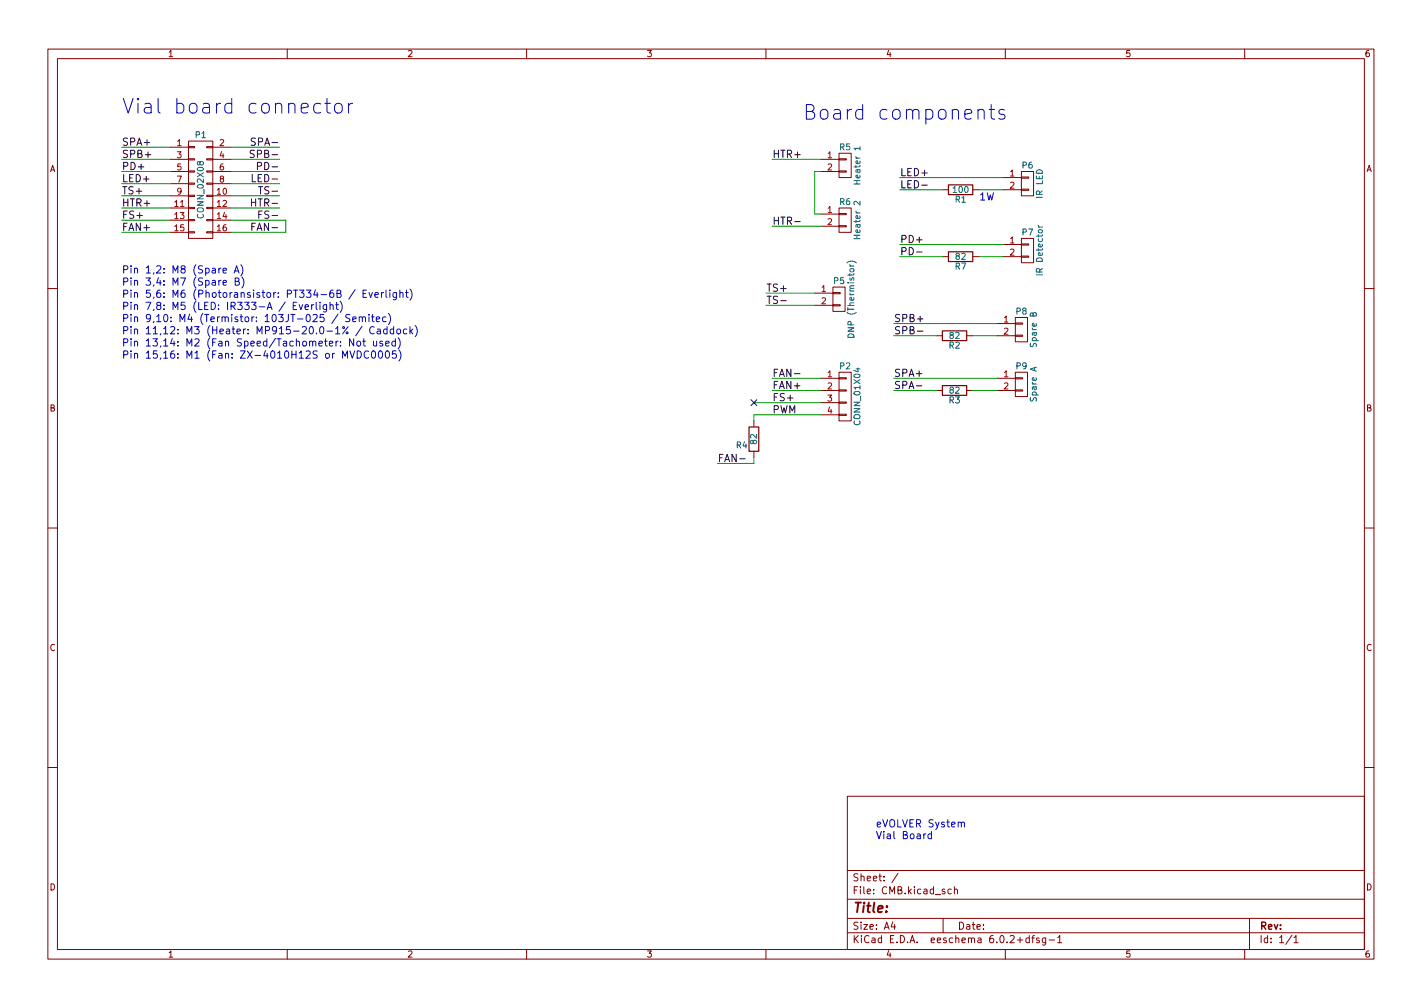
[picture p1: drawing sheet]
<svg xmlns="http://www.w3.org/2000/svg" width="297mm" height="210mm" viewBox="0 0 297 210" stroke-linecap="round" stroke-linejoin="round" font-family="sans-serif">
<g fill="none" stroke="#840000" stroke-width=".21">
<path d="M10 10.2h277v190.1h-277zM12 12.2h273v186.1h-273zM60 10.2v2M110 10.2v2M160 10.2v2M210 10.2v2M260 10.2v2M35.6 33.3h3.8M35.6 35.8h3.8M35.6 30.7h3.8M35.6 38.3h3.8M39.4 38.2h1.2v.3h-1.2z"/>
<path d="M39.4 35.7h1.2v.2h-1.2zM39.4 33.1h1.2v.3h-1.2zM39.4 30.6h1.2v.3h-1.2zM39.4 29.5h5v20.3h-5zM43.2 38.2h1.2v.3h-1.2zM43.2 35.7h1.2v.2h-1.2zM43.2 33.1h1.2v.3h-1.2zM43.2 30.6h1.2v.3h-1.2zM44.4 33.3h3.9M44.4 35.8h3.9M44.4 30.7h3.9M44.4 38.3h3.9"/>
<path d="M171.4 33.3h3.9M171.4 35.8h3.9M175.3 35.7h1.5v.2h-1.5zM175.3 33.1h1.5v.3h-1.5zM175.3 32h2.5v5.1h-2.5zM196.8 39.6h1.3M203.2 39.6h1.3M209.5 39.6h3.9M209.5 37.1h3.9M213.4 39.5h1.5v.2h-1.5zM213.4 37h1.5v.2h-1.5zM213.4 35.8h2.5v5.1h-2.5z"/>
<path d="M35.6 40.9h3.8M35.6 43.4h3.8M35.6 46h3.8M35.6 48.5h3.8M39.4 48.4h1.2v.2h-1.2zM39.4 45.8h1.2v.3h-1.2zM39.4 43.3h1.2v.3h-1.2zM39.4 40.8h1.2v.2h-1.2zM43.2 48.4h1.2v.2h-1.2zM43.2 45.8h1.2v.3h-1.2zM43.2 43.3h1.2v.3h-1.2zM43.2 40.8h1.2v.2h-1.2z"/>
<path d="M44.4 40.9h3.9M44.4 43.4h3.9M44.4 46h3.9M44.4 48.5h3.9M171.4 44.7h3.9M171.4 47.2h3.9M174 59.9h2.5v5.1h-2.5zM175.3 47.1h1.5v.3h-1.5zM175.3 44.6h1.5v.2h-1.5zM175.3 43.4h2.5v5.1h-2.5zM196.8 53.6h1.3M203.2 53.6h1.3"/>
<path d="M209.5 51h3.9M209.5 53.6h3.9M213.4 53.5h1.5v.2h-1.5zM213.4 50.9h1.5v.3h-1.5zM213.4 49.8h2.5v5.1h-2.5zM10 60.2h2M170.2 61.2h3.8M170.2 63.7h3.8M171.4 79h3.9M174 63.6h1.5v.3h-1.5zM174 61.1h1.5v.2h-1.5zM175.3 78.9h1.5v.2h-1.5z"/>
<path d="M175.3 77.7h2.5v10.2h-2.5zM195.6 70.1h1.2M201.9 70.1h1.3M208.3 79h3.8M208.3 70.1h3.8M208.3 67.6h3.8M212.1 78.9h1.5v.2h-1.5zM212.1 77.7h2.5v5.1h-2.5zM212.1 70h1.5v.2h-1.5zM212.1 67.4h1.5v.3h-1.5zM212.1 66.3h2.5v5.1h-2.5zM285 60.2h2"/>
<path d="M157.5 87.9v1.2M157.5 94.2v1.3M171.4 81.5h3.9M171.4 84.1h3.9M171.4 86.6h3.9M175.3 86.5h1.5v.2h-1.5zM175.3 83.9h1.5v.3h-1.5zM175.3 81.4h1.5v.3h-1.5zM195.6 81.5h1.2M201.9 81.5h1.3M208.3 81.5h3.8M212.1 81.4h1.5v.3h-1.5z"/>
<path d="M10 110.2h2M285 110.2h2M10 160.2h2M177 166.3h108v32h-108zM285 160.2h2M60 198.3v2M110 198.3v2M160 198.3v2M177 194.8h108M177 191.8h108M177 187.8h108M177 181.8h108"/>
<path d="M186.5 192.5l-.4 1h1M186.9 193v1M187.6 182.4l-1.3 1.9M197 191.8v3M198.7 185.7l-.4-.1-.3 .3 .1 .7h.6M199.4 185.8l.2-.2 .3 .1 .1 .9M199.4 185.1v1.5M210 198.3v2M215 195.9l-.4-.1-.3 .3 .1 .7h.6M215 195.3v1.5M215.5 195.8h.6M216.1 195.3l-.4 .2v1.3"/>
<path d="M217.1 195.9l-.4-.1-.2 .2 .1 .3 .5 .1v.4h-.6M218.4 195.8v1.2l-.3 .3h-.3M218.4 195.9l-.4-.1-.3 .3 .2 .7h.5M219.1 196.3h1.2M220.9 195.8l.5-.5v1.5M220.9 196.8h.9M260 198.3v2M261 191.8v6.5M269.9 195.3l-1.3 1.9M270.3 195.8l.4-.5v1.5M270.3 196.8h.9"/>
</g>
<path d="M198.1 38.6h5.1v2h-5.1zM198.1 52.6h5.1v2h-5.1zM196.8 69.1h5.1v2h-5.1zM156.5 89.1h2v5.1h-2zM196.8 80.5h5.1v2h-5.1z" fill="none" stroke="#840000" stroke-width=".25"/>
<path d="M179.6 31h-1.2l.3 .3M179.6 30.6v.7M176.9 54.9a1.46 1.46 0 0 1 2 0M177.5 55.2l.3 .4M179.6 42v.8l-.9-.8-.3 .3 .1 .5M216.9 47.1l.2 .3M216.9 47.4h.8M177.3 69.8a.66 .66 0 0 1 .7-.1 .66 .66 0 0 1 .4 .7h-1.3z" fill="none" stroke="#006464" stroke-width=".21"/>
<g fill="none" stroke="#0f0f0f" stroke-width=".21">
<path d="M52.7 36.4v1.6h.7M53.1 31.4h-.6l-.3 .2 .2 .4 .6 .3v.4l-.2 .2-.6-.1M53.3 28.9l-.5-.1-.3 .3 .1 .4 .7 .3v.4l-.3 .1h-.5M53.8 34.7l.7-.1 .1-.2v-.4l-.8-.1v1.5M54 39h.9M192.5 38.7h1.2M52.5 41.5v1.5M52.5 42.2h.9M52.6 47.3h.5M53.3 46.6h-.7v1.5M54.1 44.8h.5M54.8 44.1h-.7v1.5"/>
<path d="M166 46.3h1.2M191.4 52.6h1.2M163.1 62.8h1.1M165.9 78h1.2M191.6 69.1h1.2M154.5 95.8h1.2M191.4 80.6h1.2"/>
</g>
<g fill="none" stroke="#0000c2" stroke-width=".21">
<path d="M67 21.7l-.9-.1-.6 .6v.8l.3 .5 .3 .1 .9-.1M67.9 21.6h1.1M68.3 20.6v2.6l.1 .3 .6 .1M70 21.9a.83 .83 0 0 1 .9-.3 .83 .83 0 0 1 .6 .6v.8a.83 .83 0 0 1-.8 .6 .83 .83 0 0 1-.8-.6v-.8zM72.8 21.6v2M73.7 21.6a.78 .78 0 0 0-.9 .6M204.3 23.1a.76 .76 0 0 1 1.3 .2v1.6M206.6 22.8h1.2M207 21.8v2.6l.2 .3 .6 .2M209.8 23l-.7-.2-.5 .5 .2 .4 1 .3 .2 .3-.2 .4-.3 .2-.9-.2M46.6 59l.7-.1-.1-.3-.4-.1-.2 .3 .1 .7h.5M46.6 56.5l.7-.1-.1-.3-.4-.1-.2 .2 .1 .7h.5"/>
<path d="M48.9 57l.5-1.5 .5 1.5M49.1 56.6h.7M49.1 58.8l.7-.1 .1-.2v-.3l-.8-.2v1.6h.6l.2-.2 .1-.4-.4-.2M50.3 55.3a1.75 1.75 0 0 1 0 2.3M50.5 57.8a1.75 1.75 0 0 1 0 2.3M62 63.1h-.7v1.5h.7M62.5 63.6l.4 1 .3-1M63.7 64.1l.7-.1v-.3l-.5-.1-.2 .2 .1 .8h.6M65.1 63.6v1M65.5 63.6l-.4 .3M66 63.1v1.3l.3 .2M66.8 63.6v1"/>
<path d="M68.2 63.6v1.3l-.3 .2h-.3M68.2 63.7l-.4-.1-.3 .3 .1 .7h.6M68.9 63.8l.3-.2 .3 .1 .1 .9M68.9 63.1v1.5M70.1 63.6h.6M70.3 63.1v1.3l.4 .2M70.6 65.6l-1.3 1.9M71.1 62.9a1.75 1.75 0 0 1 0 2.3M73.1 65.7l-.6-.1-.3 .3 .2 .4 .6 .3v.4l-.2 .2-.6-.1M73.1 73.3l.5 1.5 .5-1.5M73.7 66.7l.7-.2-.1-.3h-.4l-.2 .2v.7h.6M73.9 70.7v1.6l-.9-1.6v1.6"/>
<path d="M74.2 60.5l-1.3 2M74.6 73.3a.77 .77 0 0 1 .9 .7 .77 .77 0 0 1-.9 .8zM74.7 71.3l.3-.1 .3 .3v.5l-.3 .3-.3-.1-.2-.2zM75 66.3l.3-.1h.3l.1 1M75 66.2v1M75.6 68.1l-1.3 2M75.7 66.4l.2-.2h.4v1M75.8 71.2h.5M75.8 61.3h.5M76 70.7v1.3l.3 .3M76.6 60.6h-.8v1.5h.8M77 73.4a.72 .72 0 0 0-1 .5 .72 .72 0 0 0 .7 .9l.3-.2"/>
<path d="M77.1 61.1l.3 1 .4-1M77.1 65.6v.2M77.1 66.2v1M77.6 66.2h.6M77.8 65.6v1.4l.4 .2M77.8 73.3h.1a.81 .81 0 0 1 .6 .7 .81 .81 0 0 1-.6 .8 1.01 1.01 0 0 1-.1-1.5zM78 71.2l.1 1 .4 .1 .2-.2M78.2 68.3a.72 .72 0 0 0-1 .5 .72 .72 0 0 0 .7 .9l.3-.1M78.3 61.6l.7-.2v-.3h-.5l-.2 .2 .1 .7h.6M78.6 66.7l.7-.2v-.3h-.5l-.2 .2 .1 .7h.6M78.7 71.2v1.1M78.8 68.8h.6l.1 .9"/>
<path d="M79.3 73.3h.1a.81 .81 0 0 1 .5 .7 .81 .81 0 0 1-.5 .8 1.01 1.01 0 0 1-.1-1.5zM79.5 69.1h-.5l-.3 .3 .3 .3 .5-.1M79.7 61.1v1M79.9 71.3l-.4-.1-.2 .3 .1 .2 .5 .1v.4h-.6M80.1 61.1l-.4 .3M80.6 71.7l.7-.1-.1-.3-.4-.1-.2 .3v.7h.6M80.6 60.6v1.3l.2 .2M80.6 66.2h-.4l-.3 .2 .1 .7h.6M80.7 73.3h.1a.81 .81 0 0 1 .6 .7 .81 .81 0 0 1-.6 .8 1.01 1.01 0 0 1-.1-1.5zM80.8 68.8l-.4-.1-.3 .3 .2 .6h.5M80.8 68.2v1.5M81.1 65.4a1.75 1.75 0 0 1 0 2.4"/>
<path d="M81.4 60.6v.1M81.4 61.1v1M82.2 68.8l-.4-.1-.3 .3 .1 .6h.6M82.2 68.2v1.5M82.6 71.3l-.4-.1-.3 .3 .1 .7h.6M82.6 70.7v1.6M82.7 73.3h-.7l-.1 .7 .3-.2 .5 .1 .1 .2-.1 .5-.2 .2-.6-.2M82.8 61.1v1.2l-.3 .3-.3-.1M82.8 61.1h-.4l-.3 .3 .1 .6h.6M83 68.8l.4-.1 .3 .3v.4l-.3 .3-.4-.1-.1-.2zM83.2 70.5a1.75 1.75 0 0 1 0 2.3M83.3 73.1a1.75 1.75 0 0 1 0 2.3"/>
<path d="M83.5 61.2l.3-.1h.3l.1 1M83.5 60.6v1.5M84.7 61.1h.6M84.9 60.6v1.3l.4 .2M85 68.8l-.5-.1-.2 .3 .1 .6h.6M85.6 60.4a1.75 1.75 0 0 1 0 2.3M85.6 68.2v1.5M85.8 69.1l.4 .6M86.2 68.7l-.6 .6M86.7 68a1.75 1.75 0 0 1 0 2.3M193.4 174.1l-.4 .3M194.6 174.2l-.5-.1-.3 .3 .2 .7h.6"/>
<path d="M194.6 173.6v1.5M200.8 171.9l.2-.2h.4l.1 1"/>
</g>
<g fill="none" stroke="#009600" stroke-width=".21">
<path d="M25.4 33.3h10.2M25.4 35.8h10.2M25.4 38.3h10.2M25.4 30.7h10.2M48.3 33.3h10.1M48.3 35.8h10.1M48.3 38.3h10.1M48.3 30.7h10.1M161.3 33.3h10.1M171.4 35.8h-1.2v8.9h1.2M188 39.6h8.8M188 37.1h21.5"/>
<path d="M204.5 39.6h5M25.4 46h10.2M25.4 48.5h10.2M25.4 43.4h10.2M25.4 40.9h10.2M48.3 46h11.4v2.5h-11.4M48.3 43.4h10.1M48.3 40.9h10.1M161.3 47.2h10.1M188 53.6h8.8M188 51h21.5M204.5 53.6h5"/>
<path d="M160 63.7h10.2M160 61.2h10.2M161.3 79h10.1M186.7 79h21.6M186.7 70.1h8.9M186.7 67.6h21.6M203.2 70.1h5.1M157.5 84.1h13.9M157.5 95.5v1.3h-7.6M161.3 81.5h10.1M171.4 86.6h-13.9v1.3M186.7 81.5h8.9"/>
<path d="M203.2 81.5h5.1"/>
</g>
<path d="M156.9 83.5l1.2 1.2M158.1 83.5l-1.2 1.2" fill="none" stroke="#000084" stroke-width=".21"/>
<g font-size="4.2" fill="#0000c2">
<text x="25.4" y="23.8">Vial board connector</text>
<text x="167.6" y="25">Board components</text>
</g>
<text font-size="2.8" fill="#840000" x="178" y="190.6">Title:</text>
<g font-size="2.1" fill="#0f0f0f">
<text x="25.4" y="30.4">SPA+</text>
<text x="25.4" y="33">SPB+</text>
<text x="25.4" y="35.5">PD+</text>
<text x="53.3" y="30.4">SPA-</text>
<text x="53.3" y="33">SPB-</text>
<text x="54.8" y="35.5">PD-</text>
<text x="161.3" y="33">HTR+</text>
<text x="25.4" y="38">LED+</text>
<text x="25.4" y="40.6">TS+</text>
<text x="53.5" y="38">LED-</text>
<text x="55" y="40.6">TS-</text>
<text x="188" y="36.8">LED+</text>
<text x="188" y="39.3">LED-</text>
<text x="25.4" y="45.7">FS+</text>
<text x="25.4" y="43.1">HTR+</text>
<text x="53.4" y="43.1">HTR-</text>
<text x="55" y="45.7">FS-</text>
<text x="161.3" y="46.9">HTR-</text>
<text x="25.4" y="48.2">FAN+</text>
<text x="53.4" y="48.2">FAN-</text>
<text x="188" y="50.7">PD+</text>
<text x="188" y="53.3">PD-</text>
<text x="160" y="63.4">TS-</text>
<text x="160" y="60.9">TS+</text>
<text x="186.7" y="69.8">SPB-</text>
<text x="186.7" y="67.2">SPB+</text>
<text x="161.3" y="83.8">FS+</text>
<text x="161.3" y="78.7">FAN-</text>
<text x="161.3" y="81.2">FAN+</text>
<text x="186.7" y="78.7">SPA+</text>
<text x="186.7" y="81.2">SPA-</text>
<text x="161.3" y="86.3">PWM</text>
<text x="149.9" y="96.5">FAN-</text>
</g>
<g font-size="2.1" fill="#0000c2">
<text x="204.5" y="41.8">1W</text>
<text x="25.4" y="59.6">Pin 3,4: M7 (Spare B)</text>
<text x="25.4" y="57.1">Pin 1,2: M8 (Spare A)</text>
<text x="25.4" y="62.2">Pin 5,6: M6 (Photoransistor: PT334-6B / Everlight)</text>
<text x="25.4" y="64.7">Pin 7,8: M5 (LED: IR333-A / Everlight)</text>
<text x="25.4" y="69.8">Pin 11,12: M3 (Heater: MP915-20.0-1% / Caddock)</text>
<text x="25.4" y="67.2">Pin 9,10: M4 (Termistor: 103JT-025 / Semitec)</text>
<text x="25.4" y="74.9">Pin 15,16: M1 (Fan: ZX-4010H12S or MVDC0005)</text>
<text x="25.4" y="72.3">Pin 13,14: M2 (Fan Speed/Tachometer: Not used)</text>
<text x="182.9" y="172.7">eVOLVER System</text>
<text x="182.9" y="175.2">Vial Board</text>
</g>
<g font-size="2.1" fill="#840000">
<text x="178" y="184">Sheet: /</text>
<text x="178" y="186.7">File: CMB.kicad_sch</text>
<text x="178" y="196.9">KiCad E.D.A. eeschema 6.0.2+dfsg-1</text>
<text x="178" y="194.1">Size: A4</text>
<text x="200" y="194.1">Date:</text>
<text x="263" y="194.1">Rev:</text>
<text x="263" y="196.9">Id: 1/1</text>
</g>
<g font-size="1.8" fill="#840000">
<text x="35" y="11.9">1</text>
<text x="85" y="11.9">2</text>
<text x="135" y="11.9">3</text>
<text x="185" y="11.9">4</text>
<text x="235" y="11.9">5</text>
<text x="285" y="11.9">6</text>
<text x="10.3" y="35.9">A</text>
<text x="285.3" y="35.9">A</text>
<text x="10.3" y="85.9">B</text>
<text x="285.3" y="85.9">B</text>
<text x="10.3" y="135.9">C</text>
<text x="285.3" y="135.9">C</text>
<text x="10.3" y="185.9">D</text>
<text x="285.3" y="185.9">D</text>
<text x="35" y="199.9">1</text>
<text x="85" y="199.9">2</text>
<text x="135" y="199.9">3</text>
<text x="185" y="199.9">4</text>
<text x="235" y="199.9">5</text>
<text x="285" y="199.9">6</text>
</g>
<g font-size="1.8" fill="#006464">
<text x="40.8" y="28.8">P1</text>
<text x="175.4" y="31.4">R5</text>
<text x="213.5" y="35.2">P6</text>
<text x="179.7" y="38" transform="rotate(-90 179.7 38)">Heater 1</text>
<text x="199.2" y="40.3">100</text>
<text x="217.8" y="41.2" transform="rotate(-90 217.8 41.2)">IR LED</text>
<text x="42.5" y="45.3" transform="rotate(-90 42.5 45.3)">CONN_02X08</text>
<text x="175.4" y="42.8">R6</text>
<text x="199.5" y="42.3">R1</text>
<text x="179.7" y="49.5" transform="rotate(-90 179.7 49.5)">Heater 2</text>
<text x="213.5" y="49.1">P7</text>
<text x="174.2" y="59.3">P5</text>
<text x="199.5" y="56.3">R7</text>
<text x="199.7" y="54.2">82</text>
<text x="217.8" y="57" transform="rotate(-90 217.8 57)">IR Detector</text>
<text x="212.3" y="65.7">P8</text>
<text x="178.4" y="69.8" transform="rotate(-90 178.4 69.8)">DNP (Thermistor)</text>
<text x="198.4" y="70.7">82</text>
<text x="175.4" y="77.1">P2</text>
<text x="198.3" y="72.8">R2</text>
<text x="212.3" y="77.1">P9</text>
<text x="216.5" y="72.2" transform="rotate(-90 216.5 72.2)">Spare B</text>
<text x="198.4" y="82.2">82</text>
<text x="216.5" y="83.6" transform="rotate(-90 216.5 83.6)">Spare A</text>
<text x="179.7" y="88.5" transform="rotate(-90 179.7 88.5)">CONN_01X04</text>
<text x="198.3" y="84.2">R3</text>
<text x="153.8" y="93.6">R4</text>
<text x="158.1" y="92.7" transform="rotate(-90 158.1 92.7)">82</text>
</g>
<g font-size="1.8" fill="#a90000">
<text x="37" y="30.5">1</text>
<text x="37" y="33">3</text>
<text x="37" y="35.6">5</text>
<text x="45.9" y="30.5">2</text>
<text x="45.9" y="33">4</text>
<text x="45.9" y="35.6">6</text>
<text x="172.9" y="33">1</text>
<text x="172.9" y="35.6">2</text>
<text x="37" y="38.1">7</text>
<text x="37" y="40.6">9</text>
<text x="45.4" y="40.6">10</text>
<text x="45.9" y="38.1">8</text>
<text x="211" y="36.8">1</text>
<text x="211" y="39.4">2</text>
<text x="36.5" y="43.2">11</text>
<text x="36.5" y="45.7">13</text>
<text x="45.4" y="43.2">12</text>
<text x="45.4" y="45.7">14</text>
<text x="172.9" y="44.4">1</text>
<text x="172.9" y="47">2</text>
<text x="36.5" y="48.3">15</text>
<text x="45.4" y="48.3">16</text>
<text x="211" y="50.8">1</text>
<text x="211" y="53.3">2</text>
<text x="171.6" y="61">1</text>
<text x="171.6" y="63.5">2</text>
<text x="209.7" y="67.3">1</text>
<text x="209.7" y="69.8">2</text>
<text x="172.9" y="78.7">1</text>
<text x="172.9" y="81.3">2</text>
<text x="172.9" y="83.8">3</text>
<text x="209.7" y="78.7">1</text>
<text x="209.7" y="81.3">2</text>
<text x="172.9" y="86.4">4</text>
</g>
</svg>
